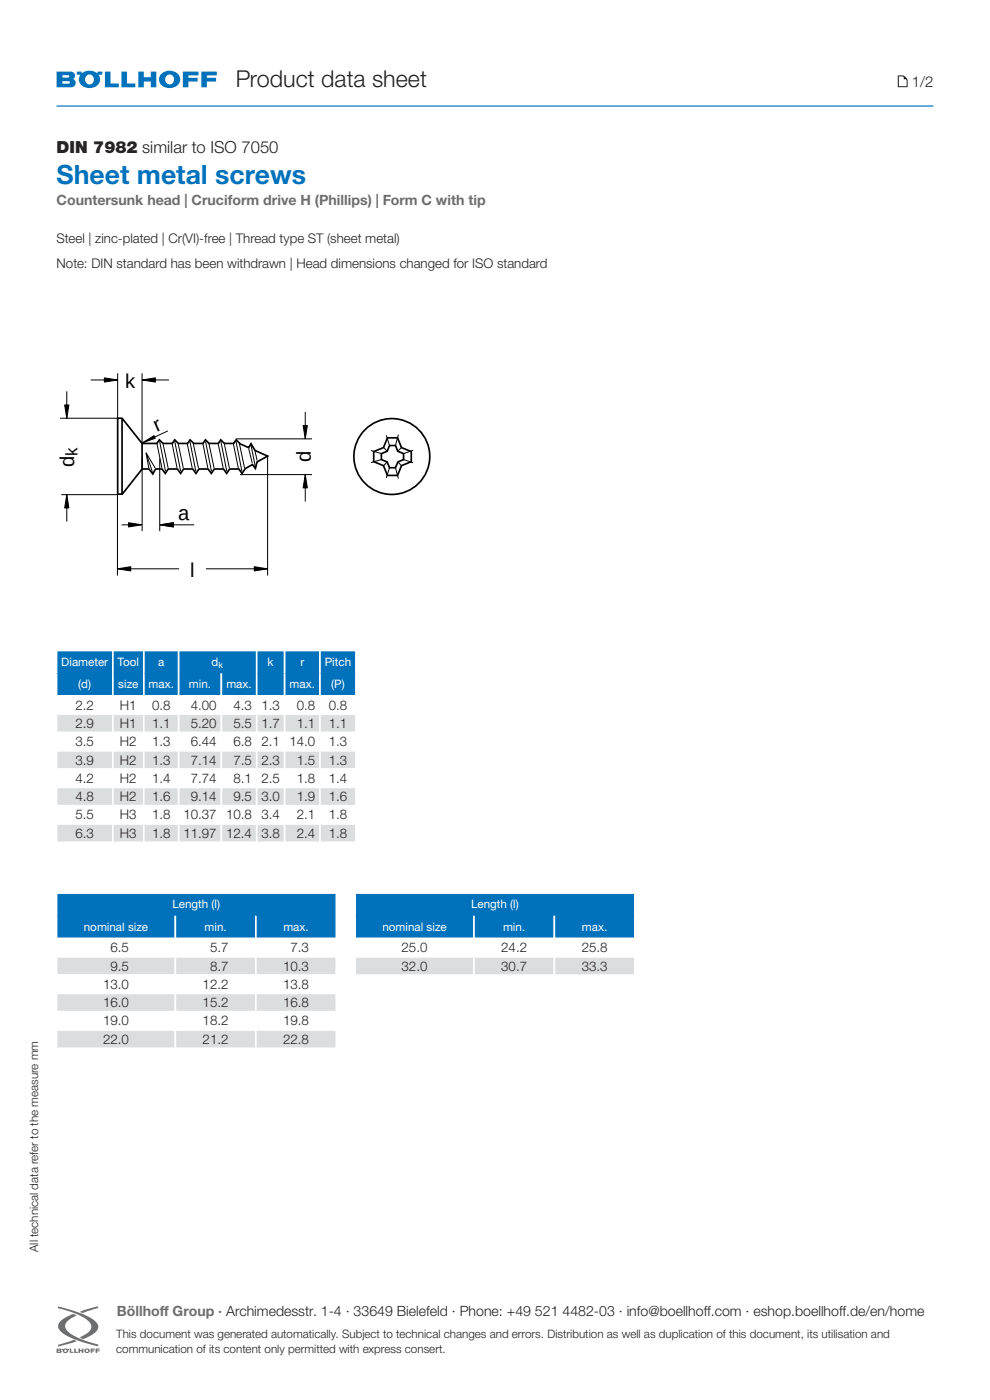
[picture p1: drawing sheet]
<svg xmlns="http://www.w3.org/2000/svg" width="210mm" height="297mm" viewBox="0 0 210 297" stroke-linecap="round" stroke-linejoin="round" font-family="sans-serif">
<!-- layer: Hauptebene -->
<g fill="#0072bc">
<path d="M22.3 15.2h1.1v2.5h1.8v.8h-2.9z"/>
<path d="M29.3 15.2h1.2v1.2h1.5v-1.2h1.2v3.3h-1.2v-1.2h-1.5v1.2h-1.2z"/>
<path d="M38.8 15.2h3.3v.8h-2.1v.5h1.9v.8h-1.9v1.2h-1.2z"/>
<path d="M25.8 15.2h1.1v2.5h1.8v.8h-2.9z"/>
<path d="M42.7 15.2h3.3v.8h-2.1v.5h1.9v.8h-1.9v1.2h-1.2z"/>
</g>
<g fill="#0072bc">
<path d="M13.2 17.2h1.4l.2 .3-.2 .2-1.4 .1zM12 15.2v3.3h3a.95 .95 0 0 0 1-.6 .95 .95 0 0 0-.5-1.2 .81 .81 0 0 0 .4-.7 .81 .81 0 0 0-.5-.7zM13.2 15.9l1.3 .1 .2 .2-.2 .2-1.3 .1z" fill-rule="evenodd"/>
<path d="M34.4 15.5a1.75 1.75 0 0 0-.6 1.9 1.75 1.75 0 0 0 1.6 1.2 2 2 0 0 0 2.2-.4 2 2 0 0 0 .3-2.3 2.58 2.58 0 0 0-3.5-.4zM35.4 16a.99 .99 0 0 1 1.5 .9 .99 .99 0 0 1-1.5 .8 1.17 1.17 0 0 1 0-1.7z" fill-rule="evenodd"/>
<path d="M18.4 16a.99 .99 0 0 1 1.5 .9 .99 .99 0 0 1-1.5 .8 1.17 1.17 0 0 1 0-1.7zM16.3 15.2h1v.4a2.68 2.68 0 0 1 3.4 0v-.4h1v.6h-.8a1.75 1.75 0 0 1-1.3 2.8 2.06 2.06 0 0 1-2.8-2.3l.3-.5h-.8z" fill-rule="evenodd"/>
</g>
<g fill="#6c6d70">
<path d="M19.2 286.1h.9v.2h-.5v.2h.5v.2h-.5v.3h-.4z" fill-rule="evenodd"/>
<path d="M18 286.6a.53 .53 0 0 1 1 0 .53 .53 0 0 1-1 0zM18.3 286.3h.3v.5h-.3z" fill-rule="evenodd"/>
<path d="M13.7 286.3h.4v.5h-.4zM13.4 286.6a.55 .55 0 0 1 1.1 0 .55 .55 0 0 1-1.1 0z" fill-rule="evenodd"/>
<path d="M16.6 286.1h.4v.3h.4v-.3h.3v.9h-.3v-.3h-.4v.3h-.4z" fill-rule="evenodd"/>
<path d="M15.7 286.1h.4v.7h.4v.2h-.8z" fill-rule="evenodd"/>
<path d="M12.3 286.6l.5 .1-.5 .1zM12.3 286.3l.4 .1h-.4zM12 286.1v.9l1-.1v-.7z" fill-rule="evenodd"/>
<path d="M16.9 278.3l3.9-1.2v.4l-3.3 1.1z" fill-rule="evenodd"/>
<path d="M12.3 285.3l3.4-1.1 .6 .3-4 1.1z" fill-rule="evenodd"/>
<path d="M12.3 277.2l3.7 1a11.8 11.8 0 0 1 4.5 2.3l.3 .6v.6l-.2 .5-.6 .6-2.4 1.3-.7-.4a3.2 3.2 0 0 0 2.5-2.2 2.91 2.91 0 0 0-1.8-2.1l-1.9-.9-3.4-1z" fill-rule="evenodd"/>
<path d="M12.6 280.5l.6-.5 1-.7 1.4-.6 .7 .4-1.2 .5a1.72 1.72 0 0 0-1.2 2.3 8.5 8.5 0 0 0 4.7 2.7l2.2 .6v.4l-3.7-1a11.2 11.2 0 0 1-4.4-2.4l-.3-.5-.1-.6z" fill-rule="evenodd"/>
</g>
<g fill="#6c6d70">
<path d="M20.3 286.1h.9v.2h-.6v.2h.5v.2h-.5v.3h-.3z"/>
<path d="M13.2 286.1h.2v.2h-.2z"/>
<path d="M14.4 286.1h.2v.2h-.2z"/>
<path d="M14.8 286.1h.3v.7h.5v.2h-.8z"/>
</g>
<path d="M12 22.5h186" fill="none" stroke="#0072bc" stroke-width=".25"/>
<g fill="none" stroke="#000" stroke-width=".36">
<path d="M25.9 88.8v16M30.1 94.1h3.2l.5-.8 .8 .8h1.9l.6-.8 .7 .8h2l.5-.8 .8 .8h2l.5-.8 .7 .8h2l.5-.8 .8 .8h2l.5-.8 .8 .9 1.9 .8 .4-.9 .9 1.5 2.7 1.2-2.3 1.2-.3 1.4-.6-.9-1.6 .9-.7 1-.6-.9h-2l-.6 .9-.7-.9h-2l-.6 .9-.7-.9h-1.9l-.6 .9-.7-.9h-2l-.6 .9-.7-.9h-1.9l-.6 .9-.7-.9h-1.4l-.6 1-.8-1h-1.4zM30.1 94.1l-4.2-5.4h-.9v16.3M30.2 99.5l-4.3 5.3h-1M80.9 96.2l1.2-.5 .5-1.2h1.3l.5 1.2 1.2 .5v1.3l-1.2 .5-.5 1.2h-1.3l-.5-1.2-1.2-.5zM82.2 92.9h2.1l.9 2.1 2 .8v2.1l-2 .9-.9 2.1h-2.1l-.9-2.1-2-.9v-2.1l2-.8z"/>
<circle cx="83.1" cy="96.8" r="8"/>
</g>
<g fill="none" stroke="#000" stroke-width=".21">
<path d="M25 79.2v9.5M30.1 79.2v14.9M12.8 88.7h12M14.2 83v5.7M19.2 80.6h5.8M30.1 80.6h5.7M30.2 97.3v15.4M31 96.2l1.3 3.9M32.9 99.3l-1.9-3.2 .6 3.2M33.3 94.1l1 5.2M33.9 93.7l1.2 6.3M33.9 97.3v15.4"/>
<path d="M34.6 94.1l1.1 5.2M35.6 91.4l-4.1 1.9M36.5 94.1l1.1 5.2M37.1 93.7l1.2 6.3M37.8 94.1l1.1 5.2M39.7 94.1l1.1 5.2M40.3 93.7l1.2 6.3M41 94.1l1.1 5.2M43 94.1l1.1 5.2M43.6 93.7l1.3 6.3M44.3 94.1l1.1 5.2M46.3 94.1l1 5.2"/>
<path d="M46.9 93.7l1.2 6.3M47.6 94.1l1.1 5.2M49.5 94.1l1 5.2M50 93.1h16.2M50.1 93.7l1.2 6.3M50.8 94.1l1.1 5.2M52.8 95.1l.7 3.2M53.2 94.4l.9 4.5M54.1 95.7l.4 2M56.8 96.8v25.3M64.8 87.4v5.7M78.7 95.6l2.2 .6"/>
<path d="M80.9 97.5l-2.2 .7M81.3 94.9l.8 .8M82 92.3l.6 2.2M82.1 98l-.8 .9M82.6 99.2l-.6 2.2M83.9 99.2l.6 2.3M84.4 98l.8 .9M84.5 92.2l-.6 2.3M85.2 94.9l-.8 .8M85.6 97.5l2 .7M87.6 95.5l-2 .7M13 104.9h11.8"/>
<path d="M14.2 104.9v5.8M24.9 104.8v17.3M25.8 111.3h3.8M35.5 111.3h5.7M50.9 100.7h15.3M64.8 100.7v5.7M24.9 120.7h13.1M43.7 120.7h13.1"/>
</g>
<path d="M13.7 85.9h.9l-.4 2.8zM22.1 80.2l2.9 .4-2.9 .5zM30.3 93.9l2.4-1.5 .2 .6zM30.1 80.6l2.9-.4v.9zM64.3 90.3h.9l-.4 2.8zM14.2 104.9l.4 2.9h-.9zM27.3 110.9l2.8 .4-2.8 .5zM34 111.3l2.8-.4v.9zM64.8 100.7l.4 2.8h-.9zM24.9 120.7l2.8-.5v.9zM53.9 120.2l2.9 .5-2.9 .4z" fill="#000" stroke="#000" stroke-width=".21"/>
<path d="M12 138h11.9v4.8h-11.9z" fill="#0072bc"/>
<path d="M11.8 138h12.3M12 137.8v5M23.9 137.8v5" fill="none" stroke="#fff" stroke-width=".35"/>
<path d="M23.9 138h6.6v4.8h-6.6z" fill="#0072bc"/>
<path d="M23.8 138h6.9M23.9 137.8v5M30.5 137.8v5" fill="none" stroke="#fff" stroke-width=".35"/>
<path d="M30.5 138h7.4v4.8h-7.4z" fill="#0072bc"/>
<path d="M30.3 138h7.8M30.5 137.8v5M37.9 137.8v5" fill="none" stroke="#fff" stroke-width=".35"/>
<path d="M37.9 138h16.6v4.8h-16.6z" fill="#0072bc"/>
<path d="M37.7 138h16.9M37.9 137.8v5M54.5 137.8v5" fill="none" stroke="#fff" stroke-width=".35"/>
<path d="M54.5 138h5.9v4.8h-5.9z" fill="#0072bc"/>
<path d="M54.3 138h6.3M54.5 137.8v5M60.4 137.8v5" fill="none" stroke="#fff" stroke-width=".35"/>
<path d="M60.4 138h7.5v4.8h-7.5z" fill="#0072bc"/>
<path d="M60.2 138h7.8M60.4 137.8v5M67.9 137.8v5" fill="none" stroke="#fff" stroke-width=".35"/>
<path d="M67.9 138h7.6v4.8h-7.6z" fill="#0072bc"/>
<path d="M67.7 138h8M67.9 137.8v5M75.5 137.8v5" fill="none" stroke="#fff" stroke-width=".35"/>
<path d="M12 142.8h11.9v4.8h-11.9z" fill="#0072bc"/>
<path d="M11.8 147.6h12.3M12 142.8v5M23.9 142.8v5" fill="none" stroke="#fff" stroke-width=".35"/>
<path d="M23.9 142.8h6.6v4.8h-6.6z" fill="#0072bc"/>
<path d="M23.8 147.6h6.9M23.9 142.8v5M30.5 142.8v5" fill="none" stroke="#fff" stroke-width=".35"/>
<path d="M30.5 142.8h7.4v4.8h-7.4z" fill="#0072bc"/>
<path d="M30.3 147.6h7.8M30.5 142.8v5M37.9 142.8v5" fill="none" stroke="#fff" stroke-width=".35"/>
<path d="M37.9 142.8h9.1v4.8h-9.1z" fill="#0072bc"/>
<path d="M37.7 147.6h9.4M37.9 142.8v5M47 142.8v5" fill="none" stroke="#fff" stroke-width=".35"/>
<path d="M47 142.8h7.5v4.8h-7.5z" fill="#0072bc"/>
<path d="M46.8 147.6h7.8M47 142.8v5M54.5 142.8v5" fill="none" stroke="#fff" stroke-width=".35"/>
<path d="M54.5 142.8h5.9v4.8h-5.9z" fill="#0072bc"/>
<path d="M54.3 147.6h6.3M54.5 142.8v5M60.4 142.8v5" fill="none" stroke="#fff" stroke-width=".35"/>
<path d="M60.4 142.8h7.5v4.8h-7.5z" fill="#0072bc"/>
<path d="M60.2 147.6h7.8M60.4 142.8v5M67.9 142.8v5" fill="none" stroke="#fff" stroke-width=".35"/>
<path d="M67.9 142.8h7.6v4.8h-7.6z" fill="#0072bc"/>
<path d="M67.7 147.6h8M67.9 142.8v5M75.5 142.8v5" fill="none" stroke="#fff" stroke-width=".35"/>
<path d="M12 147.6h11.9v3.9h-11.9z" fill="#fff"/>
<path d="M11.8 147.6h12.3M11.8 151.5h12.3M12 147.5v4.2M23.9 147.5v4.2" fill="none" stroke="#fff" stroke-width=".35"/>
<path d="M23.9 147.6h6.6v3.9h-6.6z" fill="#fff"/>
<path d="M23.8 147.6h6.9M23.8 151.5h6.9M23.9 147.5v4.2M30.5 147.5v4.2" fill="none" stroke="#fff" stroke-width=".35"/>
<path d="M30.5 147.6h7.4v3.9h-7.4z" fill="#fff"/>
<path d="M30.3 147.6h7.8M30.3 151.5h7.8M30.5 147.5v4.2M37.9 147.5v4.2" fill="none" stroke="#fff" stroke-width=".35"/>
<path d="M37.9 147.6h9.1v3.9h-9.1z" fill="#fff"/>
<path d="M37.7 147.6h9.4M37.7 151.5h9.4M37.9 147.5v4.2M47 147.5v4.2" fill="none" stroke="#fff" stroke-width=".35"/>
<path d="M47 147.6h7.5v3.9h-7.5z" fill="#fff"/>
<path d="M46.8 147.6h7.8M46.8 151.5h7.8M47 147.5v4.2M54.5 147.5v4.2" fill="none" stroke="#fff" stroke-width=".35"/>
<path d="M54.5 147.6h5.9v3.9h-5.9z" fill="#fff"/>
<path d="M54.3 147.6h6.3M54.3 151.5h6.3M54.5 147.5v4.2M60.4 147.5v4.2" fill="none" stroke="#fff" stroke-width=".35"/>
<path d="M60.4 147.6h7.5v3.9h-7.5z" fill="#fff"/>
<path d="M60.2 147.6h7.8M60.2 151.5h7.8M60.4 147.5v4.2M67.9 147.5v4.2" fill="none" stroke="#fff" stroke-width=".35"/>
<path d="M67.9 147.6h7.6v3.9h-7.6z" fill="#fff"/>
<path d="M67.7 147.6h8M67.7 151.5h8M67.9 147.5v4.2M75.5 147.5v4.2" fill="none" stroke="#fff" stroke-width=".35"/>
<path d="M12 151.5h11.9v3.9h-11.9z" fill="#dcdddf"/>
<path d="M11.8 151.5h12.3M11.8 155.4h12.3M12 151.3v4.3M23.9 151.3v4.3" fill="none" stroke="#fff" stroke-width=".35"/>
<path d="M23.9 151.5h6.6v3.9h-6.6z" fill="#dcdddf"/>
<path d="M23.8 151.5h6.9M23.8 155.4h6.9M23.9 151.3v4.3M30.5 151.3v4.3" fill="none" stroke="#fff" stroke-width=".35"/>
<path d="M30.5 151.5h7.4v3.9h-7.4z" fill="#dcdddf"/>
<path d="M30.3 151.5h7.8M30.3 155.4h7.8M30.5 151.3v4.3M37.9 151.3v4.3" fill="none" stroke="#fff" stroke-width=".35"/>
<path d="M37.9 151.5h9.1v3.9h-9.1z" fill="#dcdddf"/>
<path d="M37.7 151.5h9.4M37.7 155.4h9.4M37.9 151.3v4.3M47 151.3v4.3" fill="none" stroke="#fff" stroke-width=".35"/>
<path d="M47 151.5h7.5v3.9h-7.5z" fill="#dcdddf"/>
<path d="M46.8 151.5h7.8M46.8 155.4h7.8M47 151.3v4.3M54.5 151.3v4.3" fill="none" stroke="#fff" stroke-width=".35"/>
<path d="M54.5 151.5h5.9v3.9h-5.9z" fill="#dcdddf"/>
<path d="M54.3 151.5h6.3M54.3 155.4h6.3M54.5 151.3v4.3M60.4 151.3v4.3" fill="none" stroke="#fff" stroke-width=".35"/>
<path d="M60.4 151.5h7.5v3.9h-7.5z" fill="#dcdddf"/>
<path d="M60.2 151.5h7.8M60.2 155.4h7.8M60.4 151.3v4.3M67.9 151.3v4.3" fill="none" stroke="#fff" stroke-width=".35"/>
<path d="M67.9 151.5h7.6v3.9h-7.6z" fill="#dcdddf"/>
<path d="M67.7 151.5h8M67.7 155.4h8M67.9 151.3v4.3M75.5 151.3v4.3" fill="none" stroke="#fff" stroke-width=".35"/>
<path d="M12 155.4h11.9v3.9h-11.9z" fill="#fff"/>
<path d="M11.8 155.4h12.3M11.8 159.3h12.3M12 155.2v4.3M23.9 155.2v4.3" fill="none" stroke="#fff" stroke-width=".35"/>
<path d="M23.9 155.4h6.6v3.9h-6.6z" fill="#fff"/>
<path d="M23.8 155.4h6.9M23.8 159.3h6.9M23.9 155.2v4.3M30.5 155.2v4.3" fill="none" stroke="#fff" stroke-width=".35"/>
<path d="M30.5 155.4h7.4v3.9h-7.4z" fill="#fff"/>
<path d="M30.3 155.4h7.8M30.3 159.3h7.8M30.5 155.2v4.3M37.9 155.2v4.3" fill="none" stroke="#fff" stroke-width=".35"/>
<path d="M37.9 155.4h9.1v3.9h-9.1z" fill="#fff"/>
<path d="M37.7 155.4h9.4M37.7 159.3h9.4M37.9 155.2v4.3M47 155.2v4.3" fill="none" stroke="#fff" stroke-width=".35"/>
<path d="M47 155.4h7.5v3.9h-7.5z" fill="#fff"/>
<path d="M46.8 155.4h7.8M46.8 159.3h7.8M47 155.2v4.3M54.5 155.2v4.3" fill="none" stroke="#fff" stroke-width=".35"/>
<path d="M54.5 155.4h5.9v3.9h-5.9z" fill="#fff"/>
<path d="M54.3 155.4h6.3M54.3 159.3h6.3M54.5 155.2v4.3M60.4 155.2v4.3" fill="none" stroke="#fff" stroke-width=".35"/>
<path d="M60.4 155.4h7.5v3.9h-7.5z" fill="#fff"/>
<path d="M60.2 155.4h7.8M60.2 159.3h7.8M60.4 155.2v4.3M67.9 155.2v4.3" fill="none" stroke="#fff" stroke-width=".35"/>
<path d="M67.9 155.4h7.6v3.9h-7.6z" fill="#fff"/>
<path d="M67.7 155.4h8M67.7 159.3h8M67.9 155.2v4.3M75.5 155.2v4.3" fill="none" stroke="#fff" stroke-width=".35"/>
<path d="M12 159.3h11.9v3.9h-11.9z" fill="#dcdddf"/>
<path d="M11.8 159.3h12.3M12 159.1v4.2M23.9 159.1v4.2M11.8 163.2h12.3" fill="none" stroke="#fff" stroke-width=".35"/>
<path d="M23.9 159.3h6.6v3.9h-6.6z" fill="#dcdddf"/>
<path d="M23.8 159.3h6.9M23.9 159.1v4.2M30.5 159.1v4.2M23.8 163.2h6.9" fill="none" stroke="#fff" stroke-width=".35"/>
<path d="M30.5 159.3h7.4v3.9h-7.4z" fill="#dcdddf"/>
<path d="M30.3 159.3h7.8M30.5 159.1v4.2M37.9 159.1v4.2M30.3 163.2h7.8" fill="none" stroke="#fff" stroke-width=".35"/>
<path d="M37.9 159.3h9.1v3.9h-9.1z" fill="#dcdddf"/>
<path d="M37.7 159.3h9.4M37.9 159.1v4.2M47 159.1v4.2M37.7 163.2h9.4" fill="none" stroke="#fff" stroke-width=".35"/>
<path d="M47 159.3h7.5v3.9h-7.5z" fill="#dcdddf"/>
<path d="M46.8 159.3h7.8M47 159.1v4.2M54.5 159.1v4.2M46.8 163.2h7.8" fill="none" stroke="#fff" stroke-width=".35"/>
<path d="M54.5 159.3h5.9v3.9h-5.9z" fill="#dcdddf"/>
<path d="M54.3 159.3h6.3M54.5 159.1v4.2M60.4 159.1v4.2M54.3 163.2h6.3" fill="none" stroke="#fff" stroke-width=".35"/>
<path d="M60.4 159.3h7.5v3.9h-7.5z" fill="#dcdddf"/>
<path d="M60.2 159.3h7.8M60.4 159.1v4.2M67.9 159.1v4.2M60.2 163.2h7.8" fill="none" stroke="#fff" stroke-width=".35"/>
<path d="M67.9 159.3h7.6v3.9h-7.6z" fill="#dcdddf"/>
<path d="M67.7 159.3h8M67.9 159.1v4.2M75.5 159.1v4.2M67.7 163.2h8" fill="none" stroke="#fff" stroke-width=".35"/>
<path d="M12 163.2h11.9v3.8h-11.9z" fill="#fff"/>
<path d="M11.8 163.2h12.3M11.8 167h12.3M12 163v4.2M23.9 163v4.2" fill="none" stroke="#fff" stroke-width=".35"/>
<path d="M23.9 163.2h6.6v3.8h-6.6z" fill="#fff"/>
<path d="M23.8 163.2h6.9M23.8 167h6.9M23.9 163v4.2M30.5 163v4.2" fill="none" stroke="#fff" stroke-width=".35"/>
<path d="M30.5 163.2h7.4v3.8h-7.4z" fill="#fff"/>
<path d="M30.3 163.2h7.8M30.3 167h7.8M30.5 163v4.2M37.9 163v4.2" fill="none" stroke="#fff" stroke-width=".35"/>
<path d="M37.9 163.2h9.1v3.8h-9.1z" fill="#fff"/>
<path d="M37.7 163.2h9.4M37.7 167h9.4M37.9 163v4.2M47 163v4.2" fill="none" stroke="#fff" stroke-width=".35"/>
<path d="M47 163.2h7.5v3.8h-7.5z" fill="#fff"/>
<path d="M46.8 163.2h7.8M46.8 167h7.8M47 163v4.2M54.5 163v4.2" fill="none" stroke="#fff" stroke-width=".35"/>
<path d="M54.5 163.2h5.9v3.8h-5.9z" fill="#fff"/>
<path d="M54.3 163.2h6.3M54.3 167h6.3M54.5 163v4.2M60.4 163v4.2" fill="none" stroke="#fff" stroke-width=".35"/>
<path d="M60.4 163.2h7.5v3.8h-7.5z" fill="#fff"/>
<path d="M60.2 163.2h7.8M60.2 167h7.8M60.4 163v4.2M67.9 163v4.2" fill="none" stroke="#fff" stroke-width=".35"/>
<path d="M67.9 163.2h7.6v3.8h-7.6z" fill="#fff"/>
<path d="M67.7 163.2h8M67.7 167h8M67.9 163v4.2M75.5 163v4.2" fill="none" stroke="#fff" stroke-width=".35"/>
<path d="M12 167h11.9v3.9h-11.9z" fill="#dcdddf"/>
<path d="M11.8 167h12.3M11.8 170.9h12.3M12 166.9v4.2M23.9 166.9v4.2" fill="none" stroke="#fff" stroke-width=".35"/>
<path d="M23.9 167h6.6v3.9h-6.6z" fill="#dcdddf"/>
<path d="M23.8 167h6.9M23.8 170.9h6.9M23.9 166.9v4.2M30.5 166.9v4.2" fill="none" stroke="#fff" stroke-width=".35"/>
<path d="M30.5 167h7.4v3.9h-7.4z" fill="#dcdddf"/>
<path d="M30.3 167h7.8M30.3 170.9h7.8M30.5 166.9v4.2M37.9 166.9v4.2" fill="none" stroke="#fff" stroke-width=".35"/>
<path d="M37.9 167h9.1v3.9h-9.1z" fill="#dcdddf"/>
<path d="M37.7 167h9.4M37.7 170.9h9.4M37.9 166.9v4.2M47 166.9v4.2" fill="none" stroke="#fff" stroke-width=".35"/>
<path d="M47 167h7.5v3.9h-7.5z" fill="#dcdddf"/>
<path d="M46.8 167h7.8M46.8 170.9h7.8M47 166.9v4.2M54.5 166.9v4.2" fill="none" stroke="#fff" stroke-width=".35"/>
<path d="M54.5 167h5.9v3.9h-5.9z" fill="#dcdddf"/>
<path d="M54.3 167h6.3M54.3 170.9h6.3M54.5 166.9v4.2M60.4 166.9v4.2" fill="none" stroke="#fff" stroke-width=".35"/>
<path d="M60.4 167h7.5v3.9h-7.5z" fill="#dcdddf"/>
<path d="M60.2 167h7.8M60.2 170.9h7.8M60.4 166.9v4.2M67.9 166.9v4.2" fill="none" stroke="#fff" stroke-width=".35"/>
<path d="M67.9 167h7.6v3.9h-7.6z" fill="#dcdddf"/>
<path d="M67.7 167h8M67.7 170.9h8M67.9 166.9v4.2M75.5 166.9v4.2" fill="none" stroke="#fff" stroke-width=".35"/>
<path d="M12 170.9h11.9v3.9h-11.9z" fill="#fff"/>
<path d="M11.8 170.9h12.3M11.8 174.8h12.3M12 170.8v4.2M23.9 170.8v4.2" fill="none" stroke="#fff" stroke-width=".35"/>
<path d="M23.9 170.9h6.6v3.9h-6.6z" fill="#fff"/>
<path d="M23.8 170.9h6.9M23.8 174.8h6.9M23.9 170.8v4.2M30.5 170.8v4.2" fill="none" stroke="#fff" stroke-width=".35"/>
<path d="M30.5 170.9h7.4v3.9h-7.4z" fill="#fff"/>
<path d="M30.3 170.9h7.8M30.3 174.8h7.8M30.5 170.8v4.2M37.9 170.8v4.2" fill="none" stroke="#fff" stroke-width=".35"/>
<path d="M37.9 170.9h9.1v3.9h-9.1z" fill="#fff"/>
<path d="M37.7 170.9h9.4M37.7 174.8h9.4M37.9 170.8v4.2M47 170.8v4.2" fill="none" stroke="#fff" stroke-width=".35"/>
<path d="M47 170.9h7.5v3.9h-7.5z" fill="#fff"/>
<path d="M46.8 170.9h7.8M46.8 174.8h7.8M47 170.8v4.2M54.5 170.8v4.2" fill="none" stroke="#fff" stroke-width=".35"/>
<path d="M54.5 170.9h5.9v3.9h-5.9z" fill="#fff"/>
<path d="M54.3 170.9h6.3M54.3 174.8h6.3M54.5 170.8v4.2M60.4 170.8v4.2" fill="none" stroke="#fff" stroke-width=".35"/>
<path d="M60.4 170.9h7.5v3.9h-7.5z" fill="#fff"/>
<path d="M60.2 170.9h7.8M60.2 174.8h7.8M60.4 170.8v4.2M67.9 170.8v4.2" fill="none" stroke="#fff" stroke-width=".35"/>
<path d="M67.9 170.9h7.6v3.9h-7.6z" fill="#fff"/>
<path d="M67.7 170.9h8M67.7 174.8h8M67.9 170.8v4.2M75.5 170.8v4.2" fill="none" stroke="#fff" stroke-width=".35"/>
<path d="M12 174.8h11.9v3.9h-11.9z" fill="#dcdddf"/>
<path d="M11.8 174.8h12.3M11.8 178.7h12.3M12 174.6v4.3M23.9 174.6v4.3" fill="none" stroke="#fff" stroke-width=".35"/>
<path d="M23.9 174.8h6.6v3.9h-6.6z" fill="#dcdddf"/>
<path d="M23.8 174.8h6.9M23.8 178.7h6.9M23.9 174.6v4.3M30.5 174.6v4.3" fill="none" stroke="#fff" stroke-width=".35"/>
<path d="M30.5 174.8h7.4v3.9h-7.4z" fill="#dcdddf"/>
<path d="M30.3 174.8h7.8M30.3 178.7h7.8M30.5 174.6v4.3M37.9 174.6v4.3" fill="none" stroke="#fff" stroke-width=".35"/>
<path d="M37.9 174.8h9.1v3.9h-9.1z" fill="#dcdddf"/>
<path d="M37.7 174.8h9.4M37.7 178.7h9.4M37.9 174.6v4.3M47 174.6v4.3" fill="none" stroke="#fff" stroke-width=".35"/>
<path d="M47 174.8h7.5v3.9h-7.5z" fill="#dcdddf"/>
<path d="M46.8 174.8h7.8M46.8 178.7h7.8M47 174.6v4.3M54.5 174.6v4.3" fill="none" stroke="#fff" stroke-width=".35"/>
<path d="M54.5 174.8h5.9v3.9h-5.9z" fill="#dcdddf"/>
<path d="M54.3 174.8h6.3M54.3 178.7h6.3M54.5 174.6v4.3M60.4 174.6v4.3" fill="none" stroke="#fff" stroke-width=".35"/>
<path d="M60.4 174.8h7.5v3.9h-7.5z" fill="#dcdddf"/>
<path d="M60.2 174.8h7.8M60.2 178.7h7.8M60.4 174.6v4.3M67.9 174.6v4.3" fill="none" stroke="#fff" stroke-width=".35"/>
<path d="M67.9 174.8h7.6v3.9h-7.6z" fill="#dcdddf"/>
<path d="M67.7 174.8h8M67.7 178.7h8M67.9 174.6v4.3M75.5 174.6v4.3" fill="none" stroke="#fff" stroke-width=".35"/>
<path d="M12 189.5h59.3v4.8h-59.3z" fill="#0072bc"/>
<path d="M11.8 189.5h59.7M12 189.3v5M71.3 189.3v5" fill="none" stroke="#fff" stroke-width=".35"/>
<path d="M12 194.3h25.2v4.8h-25.2z" fill="#0072bc"/>
<path d="M11.8 199.1h25.6M12 194.3v5M37.2 194.3v5" fill="none" stroke="#fff" stroke-width=".35"/>
<path d="M37.2 194.3h17.1v4.8h-17.1z" fill="#0072bc"/>
<path d="M37 199.1h17.4M37.2 194.3v5M54.3 194.3v5" fill="none" stroke="#fff" stroke-width=".35"/>
<path d="M54.3 194.3h17v4.8h-17z" fill="#0072bc"/>
<path d="M54.1 199.1h17.4M54.3 194.3v5M71.3 194.3v5" fill="none" stroke="#fff" stroke-width=".35"/>
<path d="M12 199.1h25.2v3.9h-25.2z" fill="#fff"/>
<path d="M11.8 199.1h25.6M12 198.9v4.3M37.2 198.9v4.3M11.8 203h25.6" fill="none" stroke="#fff" stroke-width=".35"/>
<path d="M37.2 199.1h17.1v3.9h-17.1z" fill="#fff"/>
<path d="M37 199.1h17.4M37.2 198.9v4.3M54.3 198.9v4.3M37 203h17.4" fill="none" stroke="#fff" stroke-width=".35"/>
<path d="M54.3 199.1h17v3.9h-17z" fill="#fff"/>
<path d="M54.1 199.1h17.4M54.3 198.9v4.3M71.3 198.9v4.3M54.1 203h17.4" fill="none" stroke="#fff" stroke-width=".35"/>
<path d="M12 203h25.2v3.9h-25.2z" fill="#dcdddf"/>
<path d="M11.8 203h25.6M11.8 206.9h25.6M12 202.8v4.2M37.2 202.8v4.2" fill="none" stroke="#fff" stroke-width=".35"/>
<path d="M37.2 203h17.1v3.9h-17.1z" fill="#dcdddf"/>
<path d="M37 203h17.4M37 206.9h17.4M37.2 202.8v4.2M54.3 202.8v4.2" fill="none" stroke="#fff" stroke-width=".35"/>
<path d="M54.3 203h17v3.9h-17z" fill="#dcdddf"/>
<path d="M54.1 203h17.4M54.1 206.9h17.4M54.3 202.8v4.2M71.3 202.8v4.2" fill="none" stroke="#fff" stroke-width=".35"/>
<path d="M12 206.9h25.2v3.9h-25.2z" fill="#fff"/>
<path d="M11.8 206.9h25.6M11.8 210.8h25.6M12 206.7v4.2M37.2 206.7v4.2" fill="none" stroke="#fff" stroke-width=".35"/>
<path d="M37.2 206.9h17.1v3.9h-17.1z" fill="#fff"/>
<path d="M37 206.9h17.4M37 210.8h17.4M37.2 206.7v4.2M54.3 206.7v4.2" fill="none" stroke="#fff" stroke-width=".35"/>
<path d="M54.3 206.9h17v3.9h-17z" fill="#fff"/>
<path d="M54.1 206.9h17.4M54.1 210.8h17.4M54.3 206.7v4.2M71.3 206.7v4.2" fill="none" stroke="#fff" stroke-width=".35"/>
<path d="M12 210.8h25.2v3.8h-25.2z" fill="#dcdddf"/>
<path d="M11.8 210.8h25.6M11.8 214.6h25.6M12 210.6v4.2M37.2 210.6v4.2" fill="none" stroke="#fff" stroke-width=".35"/>
<path d="M37.2 210.8h17.1v3.8h-17.1z" fill="#dcdddf"/>
<path d="M37 210.8h17.4M37 214.6h17.4M37.2 210.6v4.2M54.3 210.6v4.2" fill="none" stroke="#fff" stroke-width=".35"/>
<path d="M54.3 210.8h17v3.8h-17z" fill="#dcdddf"/>
<path d="M54.1 210.8h17.4M54.1 214.6h17.4M54.3 210.6v4.2M71.3 210.6v4.2" fill="none" stroke="#fff" stroke-width=".35"/>
<path d="M12 214.6h25.2v3.9h-25.2z" fill="#fff"/>
<path d="M11.8 214.6h25.6M11.8 218.5h25.6M12 214.5v4.2M37.2 214.5v4.2" fill="none" stroke="#fff" stroke-width=".35"/>
<path d="M37.2 214.6h17.1v3.9h-17.1z" fill="#fff"/>
<path d="M37 214.6h17.4M37 218.5h17.4M37.2 214.5v4.2M54.3 214.5v4.2" fill="none" stroke="#fff" stroke-width=".35"/>
<path d="M54.3 214.6h17v3.9h-17z" fill="#fff"/>
<path d="M54.1 214.6h17.4M54.1 218.5h17.4M54.3 214.5v4.2M71.3 214.5v4.2" fill="none" stroke="#fff" stroke-width=".35"/>
<path d="M12 218.5h25.2v3.9h-25.2z" fill="#dcdddf"/>
<path d="M11.8 218.5h25.6M12 218.3v4.3M37.2 218.3v4.3M11.8 222.4h25.6" fill="none" stroke="#fff" stroke-width=".35"/>
<path d="M37.2 218.5h17.1v3.9h-17.1z" fill="#dcdddf"/>
<path d="M37 218.5h17.4M37.2 218.3v4.3M54.3 218.3v4.3M37 222.4h17.4" fill="none" stroke="#fff" stroke-width=".35"/>
<path d="M54.3 218.5h17v3.9h-17z" fill="#dcdddf"/>
<path d="M54.1 218.5h17.4M54.3 218.3v4.3M71.3 218.3v4.3M54.1 222.4h17.4" fill="none" stroke="#fff" stroke-width=".35"/>
<path d="M75.3 189.5h59.4v4.8h-59.4z" fill="#0072bc"/>
<path d="M75.2 189.5h59.6M75.3 189.3v5M134.7 189.3v5" fill="none" stroke="#fff" stroke-width=".35"/>
<path d="M75.3 194.3h25.2v4.8h-25.2z" fill="#0072bc"/>
<path d="M75.2 199.1h25.5M75.3 194.3v5M100.5 194.3v5" fill="none" stroke="#fff" stroke-width=".35"/>
<path d="M100.5 194.3h17.1v4.8h-17.1z" fill="#0072bc"/>
<path d="M100.4 199.1h17.4M100.5 194.3v5M117.6 194.3v5" fill="none" stroke="#fff" stroke-width=".35"/>
<path d="M117.6 194.3h17.1v4.8h-17.1z" fill="#0072bc"/>
<path d="M117.4 199.1h17.4M117.6 194.3v5M134.7 194.3v5" fill="none" stroke="#fff" stroke-width=".35"/>
<path d="M75.3 199.1h25.2v3.9h-25.2z" fill="#fff"/>
<path d="M75.2 199.1h25.5M75.3 198.9v4.3M100.5 198.9v4.3M75.2 203h25.5" fill="none" stroke="#fff" stroke-width=".35"/>
<path d="M100.5 199.1h17.1v3.9h-17.1z" fill="#fff"/>
<path d="M100.4 199.1h17.4M100.5 198.9v4.3M117.6 198.9v4.3M100.4 203h17.4" fill="none" stroke="#fff" stroke-width=".35"/>
<path d="M117.6 199.1h17.1v3.9h-17.1z" fill="#fff"/>
<path d="M117.4 199.1h17.4M117.6 198.9v4.3M134.7 198.9v4.3M117.4 203h17.4" fill="none" stroke="#fff" stroke-width=".35"/>
<path d="M75.3 203h25.2v3.9h-25.2z" fill="#dcdddf"/>
<path d="M75.2 203h25.5M75.2 206.9h25.5M75.3 202.8v4.2M100.5 202.8v4.2" fill="none" stroke="#fff" stroke-width=".35"/>
<path d="M100.5 203h17.1v3.9h-17.1z" fill="#dcdddf"/>
<path d="M100.4 203h17.4M100.4 206.9h17.4M100.5 202.8v4.2M117.6 202.8v4.2" fill="none" stroke="#fff" stroke-width=".35"/>
<path d="M117.6 203h17.1v3.9h-17.1z" fill="#dcdddf"/>
<path d="M117.4 203h17.4M117.4 206.9h17.4M117.6 202.8v4.2M134.7 202.8v4.2" fill="none" stroke="#fff" stroke-width=".35"/>
<path d="M190.4 16v2.5h2.1v-1.5l-.4-.6-.6-.4zM190.7 16.2h.7l.2 .1 .1 .5 .5 .1 .1 1.4h-1.6z" fill="#1a1a18"/>
<text font-size="5.6" fill="#0072bc" x="12" y="39">Sheet metal screws</text>
<text font-size="4.9" fill="#231f20" x="50" y="18.5">Product data sheet</text>
<g font-size="4.3">
<text x="26.6" y="82.3">k</text>
<text x="33.3" y="91.6" transform="rotate(-24 33.3 91.6)">r</text>
<text x="15.7" y="99" transform="rotate(-90 15.7 99)">d</text>
<text x="65.9" y="98.1" transform="rotate(-90 65.9 98.1)">d</text>
<text x="37.8" y="110.2">a</text>
<text x="40.4" y="122.3">l</text>
</g>
<text font-size="3.6" x="16.5" y="96.6" transform="rotate(-90 16.5 96.6)">k</text>
<text font-size="3.5" fill="#231f20" x="12" y="32.5">DIN 7982 similar to ISO 7050</text>
<text font-size="3.2" fill="#231f20" x="193.4" y="18.5">1/2</text>
<g font-size="3" fill="#6c6d70">
<text x="12" y="43.4">Countersunk head | Cruciform drive H (Phillips) | Form C with tip</text>
<text x="24.8" y="279.1">Böllhof</text>
<text x="33.9" y="279.1">f Group · Archimedesstr. 1-4 · 33649 Bielefeld · Phone: +49 521 4482-03 · info@boellhof</text>
</g>
<g font-size="3" fill="#231f20">
<text x="149.3" y="279.1">f.com · eshop.boellhof</text>
<text x="178" y="279.1">f.de/en/home</text>
</g>
<g font-size="2.8" fill="#231f20">
<text x="12" y="51.6">Steel | zinc-plated | Cr(VI)-free | Thread type ST (sheet metal)</text>
<text x="12" y="56.9">Note: DIN standard has been withdrawn | Head dimensions changed for ISO standard</text>
<text x="16" y="150.6">2.2</text>
<text x="16" y="154.4">2.9</text>
<text x="25.4" y="150.6">H1</text>
<text x="25.4" y="154.4">H1</text>
<text x="32.2" y="150.6">0.8</text>
<text x="32.2" y="154.4">1.1</text>
<text x="40.5" y="150.6">4.00</text>
<text x="40.5" y="154.4">5.20</text>
<text x="49.5" y="150.6">4.3</text>
<text x="49.5" y="154.4">5.5</text>
<text x="55.5" y="150.6">1.3</text>
<text x="55.5" y="154.4">1.7</text>
<text x="62.9" y="150.6">0.8</text>
<text x="62.9" y="154.4">1.1</text>
<text x="69.7" y="150.6">0.8</text>
<text x="69.7" y="154.4">1.1</text>
<text x="16" y="158.3">3.5</text>
<text x="25.4" y="158.3">H2</text>
<text x="32.2" y="158.3">1.3</text>
<text x="40.5" y="158.3">6.44</text>
<text x="49.5" y="158.3">6.8</text>
<text x="55.5" y="158.3">2.1</text>
<text x="61.4" y="158.3">14.0</text>
<text x="69.7" y="158.3">1.3</text>
<text x="16" y="162.2">3.9</text>
<text x="16" y="166.1">4.2</text>
<text x="25.4" y="162.2">H2</text>
<text x="25.4" y="166.1">H2</text>
<text x="32.2" y="162.2">1.3</text>
<text x="32.2" y="166.1">1.4</text>
<text x="40.5" y="162.2">7.14</text>
<text x="40.5" y="166.1">7.74</text>
<text x="49.5" y="162.2">7.5</text>
<text x="49.5" y="166.1">8.1</text>
<text x="55.5" y="162.2">2.3</text>
<text x="55.5" y="166.1">2.5</text>
<text x="62.9" y="162.2">1.5</text>
<text x="62.9" y="166.1">1.8</text>
<text x="69.7" y="162.2">1.3</text>
<text x="69.7" y="166.1">1.4</text>
<text x="16" y="170">4.8</text>
<text x="16" y="173.8">5.5</text>
<text x="25.4" y="170">H2</text>
<text x="25.4" y="173.8">H3</text>
<text x="32.2" y="170">1.6</text>
<text x="32.2" y="173.8">1.8</text>
<text x="38.9" y="173.8">10.37</text>
<text x="40.5" y="170">9.14</text>
<text x="48" y="173.8">10.8</text>
<text x="49.5" y="170">9.5</text>
<text x="55.5" y="170">3.0</text>
<text x="55.5" y="173.8">3.4</text>
<text x="62.9" y="170">1.9</text>
<text x="62.9" y="173.8">2.1</text>
<text x="69.7" y="170">1.6</text>
<text x="69.7" y="173.8">1.8</text>
<text x="16" y="177.7">6.3</text>
<text x="25.4" y="177.7">H3</text>
<text x="32.2" y="177.7">1.8</text>
<text x="38.9" y="177.7">11.97</text>
<text x="48" y="177.7">12.4</text>
<text x="55.5" y="177.7">3.8</text>
<text x="62.9" y="177.7">2.4</text>
<text x="69.7" y="177.7">1.8</text>
<text x="23.4" y="202">6.5</text>
<text x="44.6" y="202">5.7</text>
<text x="61.6" y="202">7.3</text>
<text x="85.2" y="202">25.0</text>
<text x="106.3" y="202">24.2</text>
<text x="123.4" y="202">25.8</text>
<text x="21.9" y="209.8">13.0</text>
<text x="23.4" y="205.9">9.5</text>
<text x="43" y="209.8">12.2</text>
<text x="44.6" y="205.9">8.7</text>
<text x="60.1" y="205.9">10.3</text>
<text x="60.1" y="209.8">13.8</text>
<text x="85.2" y="205.9">32.0</text>
<text x="106.3" y="205.9">30.7</text>
<text x="123.4" y="205.9">33.3</text>
<text x="21.9" y="213.7">16.0</text>
<text x="43" y="213.7">15.2</text>
<text x="60.1" y="213.7">16.8</text>
<text x="21.9" y="217.5">19.0</text>
<text x="21.9" y="221.4">22.0</text>
<text x="43" y="217.5">18.2</text>
<text x="43" y="221.4">21.2</text>
<text x="60.1" y="217.5">19.8</text>
<text x="60.1" y="221.4">22.8</text>
</g>
<g font-size="2.5" fill="#fff">
<text x="13" y="141.2">Diameter</text>
<text x="24.9" y="141.2">Tool</text>
<text x="33.5" y="141.2">a</text>
<text x="44.9" y="141.2">d</text>
<text x="56.8" y="141.2">k</text>
<text x="63.7" y="141.2">r</text>
<text x="68.9" y="141.2">Pitch</text>
<text x="16.6" y="146">(d)</text>
<text x="25.1" y="146">size</text>
<text x="31.5" y="146">max.</text>
<text x="40.1" y="146">min.</text>
<text x="48" y="146">max.</text>
<text x="61.4" y="146">max.</text>
<text x="70.2" y="146">(P)</text>
<text x="17.8" y="197.5">nominal size</text>
<text x="36.6" y="192.7">Length (l)</text>
<text x="43.4" y="197.5">min.</text>
<text x="60.1" y="197.5">max.</text>
<text x="81.1" y="197.5">nominal size</text>
<text x="99.9" y="192.7">Length (l)</text>
<text x="106.7" y="197.5">min.</text>
<text x="123.4" y="197.5">max.</text>
</g>
<g font-size="2.5" fill="#231f20">
<text x="8.1" y="265.6" transform="rotate(-90 8.1 265.6)">All technical data refer to the measure mm</text>
<text x="24.7" y="283.8">This document was generated automatically. Subject to technical changes and errors. Distribution as well as duplication of this document, its utilisation and</text>
<text x="24.7" y="286.9">communication of its content only permitted with express consert.</text>
</g>
<text font-size="1.8" fill="#fff" x="46.4" y="141.7">k</text>
</svg>
